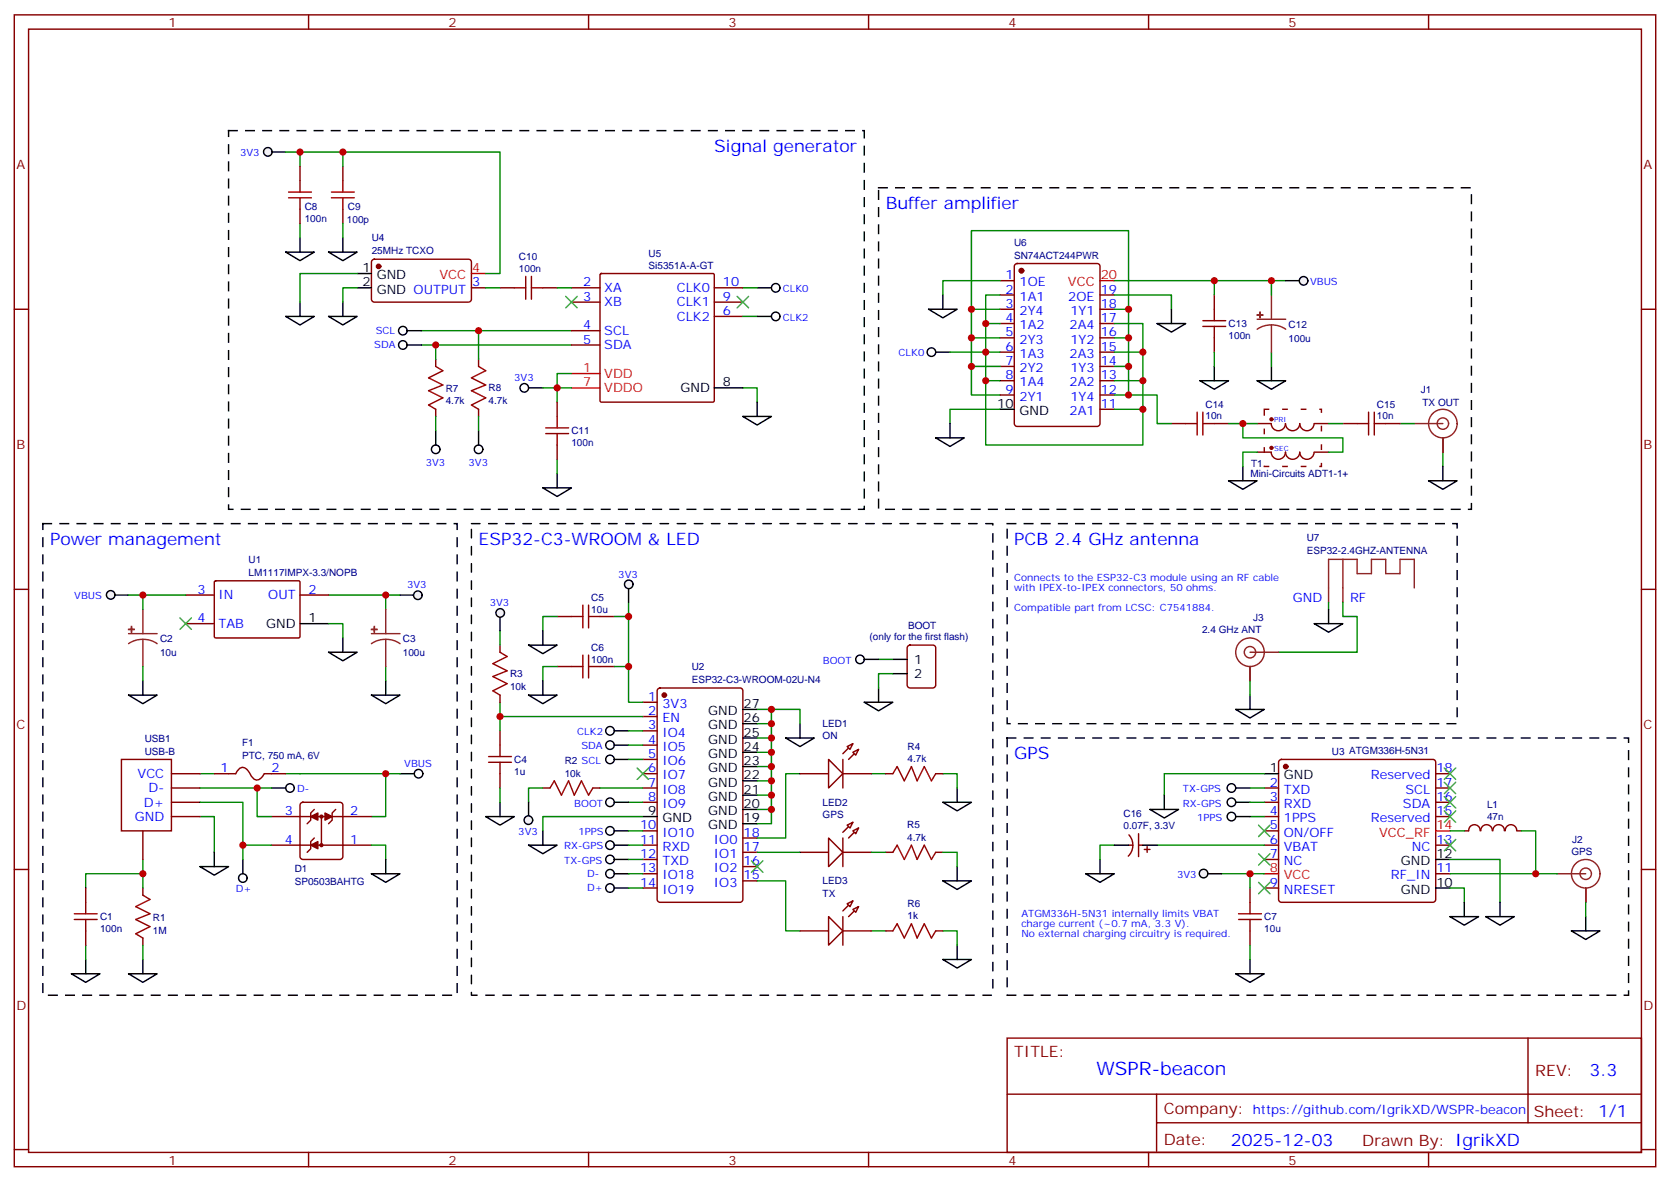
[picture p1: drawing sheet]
<svg xmlns="http://www.w3.org/2000/svg" width="412mm" height="292mm" viewBox="0 0 412 292" stroke-linecap="round" stroke-linejoin="round" font-family="sans-serif">
<g fill="none" stroke="#870000" stroke-width=".35">
<path d="M3.5 3.7h405.4v284.3h-405.4zM7.1 7.2h398.2v277.3h-398.2zM76.2 3.7v3.5M145.3 3.7v3.5M214.5 3.7v3.5M283.6 3.7v3.5M352.8 3.7v3.5M3.5 76.3h3.6M141.1 71h7.1M141.1 74.6h7.1M148.2 67.7l.3-.2h27.5l.3 .2 .1 31.2-.2 .3-27.7 .1-.3-.2zM176.4 71h7"/>
<path d="M176.4 74.6h7M176.4 78.1h7M405.3 76.3h3.6M141.1 81.6h7.1M141.1 85.2h7.1M3.5 145.5h3.6M405.3 145.5h3.6M3.5 214.6h3.6M35.3 219.2v1.8M405.3 214.6h3.6M35.3 231.6v1.7M248.7 256.3h156.6v28.2h-156.6z"/>
<path d="M377.3 256.3v20.9M248.7 270.1h156.5M285.6 277.2h119.6M285.6 270.1v14.1M3.5 283.8h3.6M76.2 284.5v3.5M145.3 284.5v3.5M214.5 284.5v3.5M283.6 284.5v3.5M352.8 284.5v3.5M405.3 283.8h3.6"/>
</g>
<g fill="none" stroke="#000" stroke-width=".35">
<path d="M187 71h3.5M100.5 85.2h3.6M100.5 81.6h3.6M130.5 95.7h3.6M176.4 95.7h7M187 99.3v3.5M183.4 102.8h7.1l-3.5 2.1zM352.8 118.7h7l-3.5 2.1zM356.3 115.1v3.6M28.2 146.9h3.5M67 194.5h3.6M49.4 213.9h7l-3.5 2.1z"/>
<path d="M52.9 210.4v3.5M60 212.2v3.5M21.2 236.9v3.5M35.3 236.9v3.5M17.6 240.4h7.1l-3.5 2.1zM31.7 240.4h7.1l-3.5 2.1z"/>
<circle cx="191.6" cy="71" r="1.06"/>
<circle cx="99.5" cy="81.6" r="1.06"/>
<circle cx="99.5" cy="85.2" r="1.06"/>
<circle cx="129.5" cy="95.7" r="1.06"/>
<circle cx="71.6" cy="194.5" r="1.06"/>
<circle cx="60" cy="216.7" r="1.06"/>
</g>
<path d="M183.4 71h3.6M104.1 85.2h37M104.1 81.6h37M183.4 95.7h3.6v3.6M356.3 111.6v3.5M49.4 191h3.5M70.6 191h24.6v10.6h-3.5M35.3 215.7h-14.1v3.5M35.3 212.2v7M49.4 201.6h3.5v8.8M21.2 233.3v3.6M35.3 233.3v3.6" fill="none" stroke="#008700" stroke-width=".35"/>
<path d="M35.3 221l1.7 1-3.5 1.8 3.5 1.8-3.5 1.4 3.5 1.7-3.5 1.8 1.8 1.1" fill="none" stroke="#a10000" stroke-width=".35"/>
<path d="M141.1 92.2h7.1M141.1 95.7h7.1" fill="none" stroke="#f00" stroke-width=".35"/>
<g fill="none" stroke="#8c2424" stroke-width=".35">
<path d="M349.2 104.6h7.1M356.3 108.1v3.5"/>
<circle cx="356.3" cy="104.6" r="1.41"/>
<circle cx="356.3" cy="104.6" r="3.5"/>
</g>
<path d="M182 73.2l2.9 2.8M184.9 73.2l-2.9 2.8" fill="none" stroke="#3c3" stroke-width=".35"/>
<circle cx="27.3" cy="146.9" r="1.06" fill="#f0f0f0" stroke="#000" stroke-width=".35"/>
<path d="M81.1 146.9h14.1v3.5M95.2 146.9h3.6" fill="none" stroke="#008700" stroke-width=".35"/>
<path d="M84.7 157.5v3.5M98.8 146.9h3.5M81.1 161h7.1l-3.5 2.1zM91.7 171.6h7.1l-3.6 2.1zM95.2 168.1v3.5" fill="none" stroke="#000" stroke-width=".35"/>
<circle cx="103.2" cy="146.9" r="1.06" fill="#f0f0f0" stroke="#000" stroke-width=".35"/>
<path d="M95.2 164.5v3.6M308.7 194.5h3.5M308.7 198h3.5M312.2 191h-24.7v5.3M301.6 215.7h10.6M308.7 215.7v3.5M358.1 219.2h3.5v3.5M308.7 233.3v3.6" fill="none" stroke="#008700" stroke-width=".35"/>
<g fill="none" stroke="#870000" stroke-width=".35">
<path d="M312.2 194.5h3.5M312.2 198h3.5M316 187.7l.4-.2h37.4a.71 .71 0 0 1 .7 .7v33.8a.76 .76 0 0 1-.7 .7h-37.4a.76 .76 0 0 1-.7-.7v-33.8zM354.5 194.5h3.6M354.5 198h3.6M354.5 191h3.6M308.7 219.2v3.5M312.2 201.6h3.5M312.2 205.1h3.5M312.2 208.6h3.5M312.2 212.2h3.5M312.2 219.2h3.5"/>
<path d="M354.5 201.6h3.6M354.5 208.6h3.6M354.5 215.7h3.6M308.7 229.8v3.5"/>
</g>
<circle cx="317.5" cy="189.2" r=".53" fill="#870000" stroke="#870000" stroke-width=".35"/>
<g fill="none" stroke="#000" stroke-width=".35">
<path d="M284 199.8h7l-3.5 2.1zM287.5 196.3v3.5M305.2 198h3.5M305.2 194.5h3.5M312.2 191h3.5M151.7 212.2h3.5M151.7 208.6h3.5M298.1 215.7h3.5M354.5 219.2h3.6M354.5 212.2h3.6M308.7 236.9v3.5M358.1 226.3h7l-3.5 2.1z"/>
<path d="M361.6 222.7v3.6M305.2 240.4h7l-3.5 2.1z"/>
<circle cx="304.1" cy="198" r="1.06"/>
<circle cx="304.1" cy="194.5" r="1.06"/>
<circle cx="150.6" cy="208.6" r="1.06"/>
<circle cx="150.6" cy="212.2" r="1.06"/>
</g>
<path d="M312.2 215.7h3.5M354.5 205.1h3.6" fill="none" stroke="#f00" stroke-width=".35"/>
<path d="M305.9 225.6h5.6M305.9 227h5.6M308.7 222.7v2.9M308.7 227v2.8" fill="none" stroke="#a10000" stroke-width=".35"/>
<circle cx="297.2" cy="215.6" r="1.06" fill="#f0f0f0" stroke="#000" stroke-width=".35"/>
<g fill="none" stroke="#8c2424" stroke-width=".35">
<path d="M384.5 215.7h7.1M391.6 219.2v3.5"/>
<circle cx="391.6" cy="215.7" r="1.41"/>
<circle cx="391.6" cy="215.7" r="3.5"/>
</g>
<path d="M358.1 212.2h12.3v10.5M358.1 215.7h26.4M358.1 205.1h3.5M375.7 205.1h3.5v10.6M391.6 222.7v3.6" fill="none" stroke="#008700" stroke-width=".35"/>
<path d="M67 37.5h3.6M70.6 78.1h7l-3.5 2.1zM74.1 74.6v3.5M81.1 78.1h7.1l-3.5 2.1zM84.7 74.6v3.5M88.2 67.5h3.5M88.2 71h3.5M366.9 226.3h7l-3.5 2.1zM370.4 222.7v3.6M388.1 229.8h7l-3.5 2.1zM391.6 226.3v3.5" fill="none" stroke="#000" stroke-width=".35"/>
<path d="M84.7 41.1v3.5M84.7 51.6v3.6M92 64.2l.4-.2h23.3a.71 .71 0 0 1 .7 .7v9.2a.76 .76 0 0 1-.7 .7h-23.3a.76 .76 0 0 1-.7-.7v-9.2zM116.4 71h3.5M361.6 205.1h1.1M362.7 205.1a1.41 1.41 0 0 1 1.4-1.5 1.41 1.41 0 0 1 1.4 1.5M365.7 205.1a1.41 1.41 0 0 1 1.4-1.5 1.41 1.41 0 0 1 1.4 1.5M368.7 205.1a1.41 1.41 0 0 1 1.4-1.5 1.41 1.41 0 0 1 1.4 1.5M371.7 205.1a1.41 1.41 0 0 1 1.4-1.5 1.41 1.41 0 0 1 1.4 1.5M374.6 205.1h1.1" fill="none" stroke="#870000" stroke-width=".35"/>
<path d="M139.7 73.2l2.8 2.8M142.5 73.2l-2.8 2.8" fill="none" stroke="#3c3" stroke-width=".35"/>
<circle cx="93.5" cy="65.8" r=".53" fill="#870000" stroke="#870000" stroke-width=".35"/>
<path d="M116.4 67.5h3.5" fill="none" stroke="#f00" stroke-width=".35"/>
<path d="M81.8 48.8h5.7M81.8 47.4h5.7M84.7 44.6v2.8M84.7 48.8v2.8" fill="none" stroke="#a10000" stroke-width=".35"/>
<circle cx="66.1" cy="37.5" r="1.06" fill="#f0f0f0" stroke="#000" stroke-width=".35"/>
<path d="M70.6 37.5h52.9v30h-3.6M74.1 55.2v3.5M84.7 55.2v3.5M88.2 71h-3.5v3.6M88.2 67.5h-14.1v7.1" fill="none" stroke="#008700" stroke-width=".35"/>
<path d="M74.1 58.7v3.5M84.7 58.7v3.5M70.6 62.2h7l-3.5 2.1zM81.1 62.2h7.1l-3.5 2.1z" fill="none" stroke="#000" stroke-width=".35"/>
<g fill="none" stroke="#3c3" stroke-width=".35">
<path d="M356.7 196.6l2.8 2.9M356.7 193.1l2.8 2.8M356.7 189.6l2.8 2.8M359.5 196.6l-2.8 2.9M359.5 193.1l-2.8 2.8M359.5 189.6l-2.8 2.8M310.8 203.7l2.8 2.8M310.8 210.7l2.8 2.9M310.8 217.8l2.8 2.8M313.6 203.7l-2.8 2.8M313.6 210.7l-2.8 2.9M313.6 217.8l-2.8 2.8"/>
<path d="M356.7 207.2l2.8 2.8M356.7 200.2l2.8 2.8M359.5 207.2l-2.8 2.8M359.5 200.2l-2.8 2.8"/>
</g>
<path d="M197.6 210.4h7M208.1 210.4h7.1" fill="none" stroke="#870000" stroke-width=".35"/>
<path d="M204.6 206.9l3.5 3.5-3.5 3.5z" fill="#fff" stroke="#870000" stroke-width=".35"/>
<path d="M210.6 203l-2.5 2.5M212 204.4l-2.5 2.5" fill="none" stroke="#870000" stroke-width=".35"/>
<g fill="#f0f0f0" stroke="#870000" stroke-width=".35">
<path d="M210.6 205.1l1.4-.7-.7 1.4z"/>
<path d="M209.2 203.7l1.4-.7-.7 1.4z"/>
</g>
<path d="M107.6 88.7v1.8M118.2 88.7v1.8M107.6 101v1.8M118.2 101v1.8M52.9 191h5.3l.6-.9a1.56 1.56 0 0 1 2.7 .5l.2 .3a2.57 2.57 0 0 0 1.7 1.7 2.81 2.81 0 0 0 1.9-1.6h5.3M208.1 206.9v7" fill="none" stroke="#870000" stroke-width=".35"/>
<g fill="none" stroke="#000" stroke-width=".35">
<path d="M187 78.1h3.5M231.1 86.9h3.5M107.6 106.3v3.6M118.2 106.3v3.6M137.6 116.9v3.5M134.1 120.4h7l-3.5 2.2zM232.8 198h7.1l-3.5 2.2zM236.4 194.5v3.5M232.8 217.5h7.1l-3.5 2.1zM236.4 213.9v3.6M268.1 215.7h7.1l-3.6 2.1zM271.6 212.2v3.5"/>
<path d="M305.2 201.6h3.5M232.8 236.9h7.1l-3.5 2.1zM236.4 233.3v3.6"/>
<circle cx="191.6" cy="78.1" r="1.06"/>
<circle cx="230" cy="86.9" r="1.06"/>
<circle cx="107.6" cy="110.9" r="1.06"/>
<circle cx="118.2" cy="110.9" r="1.06"/>
<circle cx="304.1" cy="201.6" r="1.06"/>
</g>
<path d="M74.1 37.5v3.6M84.7 37.5v3.6M183.4 78.1h3.6M134.1 95.7h7M141.1 92.2h-3.5v7.1M137.6 113.4v3.5M345.7 104.6h3.5M275.2 208.6h-3.6v3.6M285.8 208.6h26.4M308.7 201.6h3.5" fill="none" stroke="#008700" stroke-width=".35"/>
<path d="M107.6 90.5l1.8 1-3.6 1.8 3.6 1.7-3.6 1.4 3.6 1.8-3.6 1.8 1.8 1M118.2 90.5l1.7 1-3.5 1.8 3.5 1.7-3.5 1.4 3.5 1.8-3.5 1.8 1.8 1" fill="none" stroke="#a10000" stroke-width=".35"/>
<path d="M30 187.5h12.3v17.6h-12.3z" fill="#fff" stroke="#870000" stroke-width=".35"/>
<g fill="none" stroke="#870000" stroke-width=".35">
<path d="M74.1 41.1v3.5M74.1 51.6v3.6M123.5 71h3.5M134.1 71h3.5M246.9 69.3h3.6M246.9 72.8h3.6M246.9 76.3h3.6M246.9 79.9h3.6M250.7 65.3l.5-.2h19.7a.71 .71 0 0 1 .7 .7v38.8a.76 .76 0 0 1-.7 .7h-19.7a.76 .76 0 0 1-.7-.7v-38.8zM271.6 72.8h3.6M271.6 76.3h3.6M271.6 79.9h3.6"/>
<path d="M299.9 72.8v3.5M137.6 99.3v3.5M246.9 83.4h3.6M246.9 86.9h3.6M246.9 90.5h3.6M246.9 94h3.6M246.9 97.5h3.6M271.6 83.4h3.6M271.6 86.9h3.6M271.6 90.5h3.6M271.6 94h3.6M271.6 97.5h3.6"/>
<path d="M299.9 83.4v3.5M137.6 109.9v3.5M271.6 101h3.6M45.9 146.9h7M45.9 154h7M53 143.5l.3-.1h20.6l.2 .3-.1 13.6-.3 .2-20.6-.1-.2-.3zM74.1 146.9h7M42.3 191h7.1M42.3 194.5h7.1M42.3 198h7.1M21.2 219.2v3.5M35.3 205.1v7.1"/>
<path d="M42.3 201.6h7.1M218.7 210.4h1.8M231.1 210.4h1.7M21.2 229.8v3.5"/>
</g>
<g fill="none" stroke="#a10000" stroke-width=".35">
<path d="M71.3 48.8h5.6M71.3 47.4h5.6M74.1 44.6v2.8M74.1 48.8v2.8M127 71h2.8M129.8 68.2v5.7M131.2 68.2v5.7M131.2 71h2.9M297 79.2h5.7M299.9 76.3v2.9M297 80.6h5.7M299.9 80.6v2.8"/>
<path d="M134.8 107h5.6M134.8 105.6h5.6M137.6 102.8v2.8M137.6 107v2.9M220.5 210.4l1-1.8 1.8 3.6 1.8-3.6 1.4 3.6 1.7-3.6 1.8 3.6 1.1-1.8M18.3 227h5.7M18.3 225.6h5.7M21.2 222.7v2.9M21.2 227v2.8"/>
</g>
<g fill="none" stroke="#000" stroke-width=".35">
<path d="M229.3 76.3h7.1l-3.6 2.2zM232.8 72.8v3.5M285.8 79.9h7l-3.5 2.1zM289.3 76.3v3.6M317.5 69.3h3.5M296.3 94h7.1l-3.5 2.1zM299.9 90.5v3.5M310.4 94h7.1l-3.5 2.1zM314 90.5v3.5M231.1 108.1h7l-3.5 2.1zM234.6 104.6v3.5M246.9 101h3.6"/>
<path d="M74.1 154h7M31.7 171.6h7.1l-3.5 2.1zM35.3 168.1v3.5"/>
</g>
<g fill="none" stroke="#008700" stroke-width=".35">
<path d="M119.9 71h3.6M137.6 71h3.5M239.9 76.3v-19.4h38.8v19.4M243.4 79.9v7h3.5M246.9 72.8h-3.5v7.1h3.5M246.9 76.3h-7v7.1h7M246.9 69.3h-14.1v3.5M275.2 76.3h3.5v7.1h-3.5M275.2 79.9h7v7M275.2 72.8h14.1v3.5M275.2 69.3h24.7v3.5M299.9 69.3h14.1v3.5"/>
<path d="M314 69.3h3.5M239.9 83.4v7.1h7M239.9 90.5v7h7M243.4 86.9v7.1h3.5M243.4 94v15.9h38.8v-8.9M275.2 94h7v7h-7M275.2 86.9h7v7.1M278.7 83.4v7.1h-3.5M278.7 90.5v7h-3.5M299.9 86.9v3.6M314 86.9v3.6M246.9 101h-12.3v3.6"/>
<path d="M31.7 146.9h14.2M35.3 146.9v3.5M81.1 154h3.6v3.5M35.3 164.5v3.6"/>
</g>
<path d="M44.4 152.5l2.9 2.9M47.3 152.5l-2.9 2.9" fill="none" stroke="#3c3" stroke-width=".35"/>
<g fill="none" stroke="#8c2424" stroke-width=".35">
<path d="M310.4 78.8h7.1M314 72.8v6M314 80.2l1.8 .3 1.7 .8M314 80.2l-1.9 .3-1.7 .8M314 80.2v6.7M31.7 156.4h7.1M35.3 157.8l1.8 .3 1.7 .8M35.3 157.8l-1.9 .3-1.7 .8M35.3 150.4v6M35.3 157.8v6.7M91.7 156.4h7.1M95.2 157.8l1.9 .3 1.7 .8"/>
<path d="M95.2 157.8l-1.8 .3-1.7 .8M95.2 150.4v6M95.2 157.8v6.7"/>
</g>
<g fill="#8c2424" stroke="#8c2424" stroke-width=".35">
<path d="M91.7 155.4h1.4z"/>
<path d="M92.4 154.7l.1 1.4z"/>
<path d="M31.7 155.4h1.5z"/>
<path d="M32.5 154.7v1.4z"/>
<path d="M310.4 77.8h1.5z"/>
<path d="M311.1 77l.1 1.5z"/>
</g>
<circle cx="252.2" cy="66.8" r=".53" fill="#870000" stroke="#870000" stroke-width=".35"/>
<path d="M271.6 69.3h3.6" fill="none" stroke="#f00" stroke-width=".35"/>
<circle cx="321.9" cy="69.3" r="1.06" fill="#f0f0f0" stroke="#000" stroke-width=".35"/>
<path d="M107.6 85.2v3.5M118.2 81.6v7.1M234.6 86.9h8.8M278.7 97.5h7.1v7.1h3.5M107.6 102.8v3.5M118.2 102.8v3.5" fill="none" stroke="#008700" stroke-width=".35"/>
<path d="M292.8 104.6h2.8M295.6 101.7v5.7M297 104.6h2.9M297 101.7v5.7M335.1 104.6h2.9M338 101.7v5.7M339.4 101.7v5.7M339.4 104.6h2.8" fill="none" stroke="#a10000" stroke-width=".35"/>
<path d="M289.3 104.6h3.5M299.9 104.6h3.5M331.6 104.6h3.5M342.2 104.6h3.5M67 208.6h7.1M67 201.6h7.1M84.7 208.6h7M84.7 201.6h7" fill="none" stroke="#870000" stroke-width=".35"/>
<path d="M303.4 118.7h7l-3.5 2.1zM306.9 115.1v3.6" fill="none" stroke="#000" stroke-width=".35"/>
<g fill="#850000" stroke="#870000" stroke-width=".35">
<circle cx="79.4" cy="201.6" r=".35"/>
<circle cx="79.4" cy="208.6" r=".35"/>
</g>
<path d="M74.3 198.3l.5-.3h9.2a.71 .71 0 0 1 .7 .8v12.7a.76 .76 0 0 1-.7 .7h-9.2a.76 .76 0 0 1-.7-.7v-12.7z" fill="none" stroke="#870000" stroke-width=".35"/>
<g fill="#850000" stroke="#870000" stroke-width=".35">
<path d="M80.3 200.7l1.7 .9-1.7 .9z"/>
<path d="M76.7 201.6l1.8-.9v1.8z"/>
<path d="M76.7 208.6l1.8-.8v1.7z"/>
</g>
<g fill="none" stroke="#870000" stroke-width=".35">
<path d="M123.5 159.2v1.8M137.6 152.2h3.5M148.2 152.2h3.5M123.5 171.6v1.8M137.6 164.5h3.5M148.2 164.5h3.5M158.7 173.4h3.6M158.7 176.9h3.6M162.5 170l.5-.2h19.7a.71 .71 0 0 1 .7 .7v51.5a.76 .76 0 0 1-.7 .7h-19.7a.76 .76 0 0 1-.7-.7v-51.5zM77.6 199.8l-.9 .9v1.8l-.9 .8M82.9 199.8l-.9 .9v1.8l-.9 .8M123.5 180.4v3.5"/>
<path d="M123.5 191v3.5M158.7 180.4h3.6M158.7 183.9h3.6M158.7 187.5h3.6M158.7 191h3.6M158.7 194.5h3.6M158.7 198h3.6M197.6 191h7M208.1 191h7.1M74.1 201.6h2.6M74.1 208.6h2.6M77.6 206.9l-.9 .9v1.7l-.9 .9"/>
<path d="M78.5 201.6h1.8M78.5 208.6h6.2M79.4 201.6v7M82 201.6h2.7M158.7 208.6h3.6M158.7 205.1h3.6M158.7 212.2h3.6M158.7 215.7h3.6M158.7 219.2h3.6M183.4 217.5h3.6M183.4 213.9h3.6M183.4 210.4h3.6"/>
<path d="M183.4 206.9h3.6"/>
</g>
<g fill="none" stroke="#008700" stroke-width=".35">
<path d="M123.5 173.4v3.5h35.2M187 178.6h3.5v3.6M187 175.1h3.5v3.5M49.4 194.5h14.1v7.1h3.5M49.4 198h10.6v10.6h7M63.5 194.5h3.5M95.2 191h3.6M155.2 183.9h3.5M155.2 180.4h3.5M155.2 187.5h3.5M187 189.2h3.5v14.1h-3.5M187 185.7h3.5v3.5"/>
<path d="M187 182.2h3.5v3.5M187 192.8h3.5M187 196.3h3.5M187 199.8h3.5M197.6 191h-3.6v15.9h-7M215.2 191h3.5M232.8 191h3.6v3.5M60 208.6v3.6M91.7 208.6h3.5v3.6M155.2 205.1h3.5M158.7 201.6h-24.6v3.5M187 217.5h7v12.3h3.6"/>
<path d="M215.2 210.4h3.5M232.8 210.4h3.6v3.5M215.2 229.8h3.5M232.8 229.8h3.6v3.5"/>
</g>
<g fill="none" stroke="#000" stroke-width=".35">
<path d="M183.4 178.6h3.6M183.4 175.1h3.6M197.6 178.6v3.6M98.8 191h3.5M123.5 198v3.6M151.7 183.9h3.5M151.7 180.4h3.5M151.7 187.5h3.5M183.4 199.8h3.6M183.4 196.3h3.6M183.4 192.8h3.6M183.4 189.2h3.6"/>
<path d="M183.4 185.7h3.6M183.4 182.2h3.6M194 182.2h7.1l-3.5 2.1zM91.7 215.7h7.1l-3.6 2.1zM95.2 212.2v3.5M119.9 201.6h7.1l-3.5 2.1zM130.5 208.6h7.1l-3.5 2.1zM134.1 205.1v3.5M151.7 205.1h3.5M158.7 201.6h3.6M183.4 203.3h3.6"/>
<circle cx="103.4" cy="191" r="1.06"/>
<circle cx="150.6" cy="183.9" r="1.06"/>
<circle cx="150.6" cy="187.5" r="1.06"/>
<circle cx="150.6" cy="180.4" r="1.06"/>
<circle cx="150.6" cy="205.1" r="1.06"/>
</g>
<g fill="none" stroke="#a10000" stroke-width=".35">
<path d="M141.1 152.2h2.8M143.9 149.4v5.6M145.3 152.2h2.9M145.3 149.4v5.6M123.5 161l1.7 1.1-3.5 1.7 3.5 1.8-3.5 1.4 3.5 1.8-3.5 1.7 1.8 1.1M141.1 164.5h2.8M143.9 161.7v5.7M145.3 161.7v5.7M145.3 164.5h2.9M120.6 188.2h5.7M120.6 186.8h5.7M123.5 183.9v2.9"/>
<path d="M123.5 188.2v2.8"/>
</g>
<circle cx="164" cy="171.6" r=".53" fill="#870000" stroke="#870000" stroke-width=".35"/>
<path d="M56.4 32.2h157v93.5h-157zM217 46.4h146.4v79.3h-146.4zM10.6 129.3h102.3v116.4h-102.3zM248.7 182.2h153.5v63.5h-153.5z" fill="none" stroke="#000" stroke-width=".35" stroke-dasharray="2.1 2.1"/>
<path d="M157.3 189.6l2.9 2.8M160.2 189.6l-2.9 2.8M185.6 212.5l2.8 2.8M188.4 212.5l-2.8 2.8" fill="none" stroke="#3c3" stroke-width=".35"/>
<path d="M204.6 187.5l3.5 3.5-3.5 3.5z" fill="#fff" stroke="#870000" stroke-width=".35"/>
<path d="M210.6 183.6l-2.5 2.5M212 185l-2.5 2.5" fill="none" stroke="#870000" stroke-width=".35"/>
<g fill="#f0f0f0" stroke="#870000" stroke-width=".35">
<path d="M210.6 185.7l1.4-.7-.7 1.4z"/>
<path d="M209.2 184.3l1.4-.7-.7 1.4z"/>
</g>
<path d="M208.1 187.5v7M218.7 191h1.8M231.1 191h1.7M197.6 229.8h7M208.1 229.8h7.1M218.7 229.8h1.8M231.1 229.8h1.7" fill="none" stroke="#870000" stroke-width=".35"/>
<path d="M220.5 191l1-1.8 1.8 3.6 1.8-3.6 1.4 3.6 1.7-3.6 1.8 3.6 1.1-1.8M220.5 229.8l1-1.8 1.8 3.6 1.8-3.6 1.4 3.6 1.7-3.6 1.8 3.6 1.1-1.8" fill="none" stroke="#a10000" stroke-width=".35"/>
<path d="M204.6 226.3l3.5 3.5-3.5 3.5z" fill="#fff" stroke="#870000" stroke-width=".35"/>
<path d="M210.6 222.4l-2.5 2.5M212 223.8l-2.5 2.5" fill="none" stroke="#870000" stroke-width=".35"/>
<g fill="#f0f0f0" stroke="#870000" stroke-width=".35">
<path d="M210.6 224.5l1.4-.7-.7 1.4z"/>
<path d="M209.2 223.1l1.4-.7-.7 1.4z"/>
</g>
<path d="M134.1 194.5h1.7M146.4 194.5h1.8M208.1 226.3v7" fill="none" stroke="#870000" stroke-width=".35"/>
<path d="M248.7 129.3h111.1v49.3h-111.1z" fill="none" stroke="#000" stroke-width=".35" stroke-dasharray="2.1 2.1"/>
<g fill="none" stroke="#8c2424" stroke-width=".35">
<path d="M331.6 138.1v10.6M349.2 145.1v-7h-3.5v3.5h-3.5v-3.5h-3.5v3.5h-3.6v-3.5h-7v10.6M308.7 164.5v3.6M308.7 161h7"/>
<circle cx="308.7" cy="161" r="1.41"/>
<circle cx="308.7" cy="161" r="3.5"/>
</g>
<path d="M137.6 152.2h-3.5v3.5M151.7 152.2h3.5v21.2h3.5M155.2 148.7v3.5M328.1 148.7v1.7M331.6 148.7v3.5h3.5v8.8h-19.4M123.5 176.9v3.5M137.6 164.5h-3.5v3.6M151.7 164.5h3.5M308.7 168.1v3.5M134.1 194.5h-3.6v3.5M148.2 194.5h10.5" fill="none" stroke="#008700" stroke-width=".35"/>
<path d="M130.5 159.2h7.1l-3.5 2.2zM134.1 155.7v3.5M324.6 154h7l-3.5 2.1zM328.1 150.4v3.6M130.5 171.6h7.1l-3.5 2.1zM134.1 168.1v3.5M305.2 175.1h7l-3.5 2.1zM308.7 171.6v3.5M130.5 198v3.6" fill="none" stroke="#000" stroke-width=".35"/>
<path d="M135.8 194.5l1.1-1.7 1.7 3.5 1.8-3.5 1.4 3.5 1.8-3.5 1.7 3.5 1.1-1.8" fill="none" stroke="#a10000" stroke-width=".35"/>
<circle cx="130.5" cy="202.5" r="1.06" fill="#f0f0f0" stroke="#000" stroke-width=".35"/>
<path d="M123.5 155.7v3.5M123.5 194.5v3.5" fill="none" stroke="#008700" stroke-width=".35"/>
<path d="M123.5 152.2v3.5" fill="none" stroke="#000" stroke-width=".35"/>
<circle cx="123.5" cy="151.3" r="1.06" fill="#f0f0f0" stroke="#000" stroke-width=".35"/>
<path d="M155.2 145.1v3.6" fill="none" stroke="#000" stroke-width=".35"/>
<circle cx="155.3" cy="144.3" r="1.06" fill="#f0f0f0" stroke="#000" stroke-width=".35"/>
<g fill="none" stroke="#000" stroke-width=".35">
<path d="M213.4 173.4h7.1l-3.5 2.1zM213.4 162.8h3.6M217 169.8v3.6M220.5 162.8h3.5M220.5 166.3h3.5M151.7 198h3.5M151.7 215.7h3.5M151.7 219.2h3.5M275.2 208.6h3.5M282.2 208.6h3.6"/>
<circle cx="212.4" cy="162.8" r="1.06"/>
<circle cx="150.6" cy="198" r="1.06"/>
<circle cx="150.6" cy="219.2" r="1.06"/>
<circle cx="150.6" cy="215.7" r="1.06"/>
</g>
<g fill="none" stroke="#008700" stroke-width=".35">
<path d="M303.4 104.6h7M306.9 104.6v3.5h24.7v3.5h-3.5M310.4 111.6h-3.5v3.5M328.1 104.6h3.5M190.5 175.1h7.1v3.5M217 162.8h3.5M220.5 166.3h-3.5v3.5M155.2 198h3.5M155.2 219.2h3.5M155.2 215.7h3.5M155.2 208.6h3.5M155.2 212.2h3.5"/>
<path d="M187 210.4h10.6"/>
</g>
<path d="M116.4 129.3h128.8v116.4h-128.8v-116.4" fill="none" stroke="#000" stroke-width=".35" stroke-dasharray="2.1 2.1"/>
<path d="M310.4 111.6h3.5a1.76 1.76 0 0 0 1.8 1.8 1.76 1.76 0 0 0 1.7-1.8 1.76 1.76 0 0 0 1.8 1.8 1.76 1.76 0 0 0 1.8-1.8 1.76 1.76 0 0 0 1.7 1.8 1.76 1.76 0 0 0 1.8-1.8M310.4 104.6h3.5a1.76 1.76 0 0 0 1.8 1.7 1.76 1.76 0 0 0 1.7-1.7 1.76 1.76 0 0 0 1.8 1.7 1.76 1.76 0 0 0 1.8-1.7 1.76 1.76 0 0 0 1.7 1.7 1.76 1.76 0 0 0 1.8-1.7M324.6 104.6h3.5M324.6 111.6h3.5M224.2 159.5l.5-.3h5.7a.71 .71 0 0 1 .7 .7v9.2a.76 .76 0 0 1-.7 .7h-5.7a.76 .76 0 0 1-.7-.7v-9.2zM278.7 208.6h1.1M278.8 206.1a3.8 3.8 0 0 1-.2 5.2M281.2 208.6h1M281.2 205.8v5.7M282.6 209.7h1.4M283.3 209v1.4" fill="none" stroke="#870000" stroke-width=".35"/>
<g fill="#870000" stroke="#870000" stroke-width=".35">
<circle cx="314" cy="103.5" r=".35"/>
<circle cx="314" cy="110.6" r=".35"/>
</g>
<path d="M312.2 101h14.1v14.1h-14.1z" fill="none" stroke="#870000" stroke-width=".35" stroke-dasharray="1.1 3.5"/>
<g fill="#c00">
<circle cx="35.3" cy="215.7" r=".88"/>
<circle cx="95.3" cy="146.9" r=".88"/>
<circle cx="308.7" cy="215.7" r=".88"/>
<circle cx="379.2" cy="215.7" r=".88"/>
<circle cx="137.6" cy="95.7" r=".88"/>
<circle cx="74.1" cy="37.5" r=".88"/>
<circle cx="84.7" cy="37.5" r=".88"/>
<circle cx="35.3" cy="146.9" r=".88"/>
<circle cx="243.4" cy="79.9" r=".88"/>
<circle cx="243.4" cy="86.9" r=".88"/>
<circle cx="239.9" cy="83.4" r=".88"/>
<circle cx="239.9" cy="90.5" r=".88"/>
<circle cx="278.7" cy="83.4" r=".88"/>
<circle cx="278.7" cy="90.5" r=".88"/>
<circle cx="282.2" cy="94" r=".88"/>
<circle cx="282.2" cy="86.9" r=".88"/>
<circle cx="243.4" cy="94" r=".88"/>
<circle cx="282.2" cy="101" r=".88"/>
<circle cx="239.9" cy="76.3" r=".88"/>
<circle cx="278.7" cy="76.3" r=".88"/>
<circle cx="299.9" cy="69.3" r=".88"/>
<circle cx="314" cy="69.3" r=".88"/>
<circle cx="278.7" cy="97.5" r=".88"/>
<circle cx="107.6" cy="85.2" r=".88"/>
<circle cx="118.2" cy="81.6" r=".88"/>
<circle cx="63.5" cy="194.5" r=".88"/>
<circle cx="60" cy="208.6" r=".88"/>
<circle cx="190.5" cy="192.8" r=".88"/>
<circle cx="190.5" cy="196.3" r=".88"/>
<circle cx="190.5" cy="199.8" r=".88"/>
<circle cx="190.5" cy="185.7" r=".88"/>
<circle cx="190.5" cy="182.2" r=".88"/>
<circle cx="190.5" cy="178.6" r=".88"/>
<circle cx="95.3" cy="191" r=".88"/>
<circle cx="155.2" cy="164.5" r=".88"/>
<circle cx="155.2" cy="152.2" r=".88"/>
<circle cx="123.5" cy="176.9" r=".88"/>
<circle cx="190.5" cy="175.1" r=".88"/>
<circle cx="190.5" cy="189.2" r=".88"/>
<circle cx="306.9" cy="104.6" r=".88"/>
</g>
<text font-size="4.6" fill="#00f" x="270.8" y="265.3">WSPR-beacon</text>
<g font-size="4.2" fill="#00f">
<text x="176.4" y="37.5">Signal generator</text>
<text x="218.7" y="51.6">Buffer amplifier</text>
<text x="12.3" y="134.5">Power management</text>
<text x="118.2" y="134.5">ESP32-C3-WROOM &amp; LED</text>
<text x="250.5" y="134.5">PCB 2.4 GHz antenna</text>
<text x="250.5" y="187.5">GPS</text>
<text x="392.5" y="265.5">3.3</text>
<text x="304" y="282.9">2025-12-03</text>
</g>
<g font-size="3.9" fill="#800">
<text x="250.5" y="260.8">TITLE:</text>
<text x="379.1" y="265.5">REV:</text>
<text x="287.4" y="275">Company:</text>
<text x="378.7" y="275.7">Sheet: 1/1</text>
<text x="287.4" y="282.7">Date:</text>
<text x="336.4" y="282.8">Drawn By: IgrikXD</text>
</g>
<g font-size="3.2" fill="#800">
<text x="41.6" y="6.7">1</text>
<text x="110.8" y="6.7">2</text>
<text x="179.9" y="6.7">3</text>
<text x="249.1" y="6.7">4</text>
<text x="318.2" y="6.7">5</text>
<text x="4.1" y="41.8">A</text>
<text x="405.9" y="41.8">A</text>
<text x="4.1" y="110.9">B</text>
<text x="405.9" y="110.9">B</text>
<text x="4.1" y="180.1">C</text>
<text x="405.9" y="180.1">C</text>
<text x="4.1" y="249.2">D</text>
<text x="405.9" y="249.2">D</text>
<text x="41.6" y="287.5">1</text>
<text x="110.8" y="287.5">2</text>
<text x="179.9" y="287.5">3</text>
<text x="249.1" y="287.5">4</text>
<text x="318.2" y="287.5">5</text>
</g>
<g font-size="3.2">
<text x="89.5" y="67.2">1</text>
<text x="89.5" y="70.7">2</text>
<text x="93" y="68.9">GND</text>
<text x="93" y="72.5">GND OUTPUT</text>
<text x="178.5" y="95.4">8</text>
<text x="168" y="96.8">GND</text>
<text x="246.3" y="100.7">10</text>
<text x="251.8" y="102.4">GND</text>
<text x="65.7" y="155">GND</text>
<text x="76.2" y="153.6">1</text>
<text x="225.8" y="163.8">1</text>
<text x="225.8" y="167.4">2</text>
<text x="174.9" y="176.5">GND</text>
<text x="183.6" y="178.3">26</text>
<text x="183.6" y="174.8">27</text>
<text x="174.9" y="183.6">GND</text>
<text x="174.9" y="180.1">GND</text>
<text x="183.6" y="185.3">24</text>
<text x="183.6" y="181.8">25</text>
<text x="174.9" y="190.6">GND</text>
<text x="174.9" y="187.1">GND</text>
<text x="183.6" y="188.9">23</text>
<text x="313.5" y="190.6">1</text>
<text x="174.9" y="197.7">GND</text>
<text x="174.9" y="194.2">GND</text>
<text x="183.6" y="195.9">21</text>
<text x="183.6" y="192.4">22</text>
<text x="317" y="192.4">GND</text>
<text x="160.1" y="201.2">9</text>
<text x="163.6" y="203">GND</text>
<text x="174.9" y="201.2">GND</text>
<text x="183.6" y="203">19</text>
<text x="183.6" y="199.5">20</text>
<text x="174.9" y="204.8">GND</text>
<text x="346" y="213.6">GND</text>
<text x="354.7" y="211.8">12</text>
<text x="346" y="220.6">GND</text>
<text x="354.7" y="218.9">10</text>
</g>
<g font-size="3.2" fill="#f00">
<text x="108.5" y="68.9">VCC</text>
<text x="116.6" y="67.2">4</text>
<text x="263.7" y="70.7">VCC</text>
<text x="271.8" y="68.9">20</text>
<text x="144" y="91.9">1</text>
<text x="144" y="95.4">7</text>
<text x="149.2" y="93.3">VDD</text>
<text x="149.2" y="96.8">VDDO</text>
<text x="340.6" y="206.5">VCC_RF</text>
<text x="354.7" y="204.8">14</text>
<text x="313.5" y="215.3">8</text>
<text x="317" y="217.1">VCC</text>
</g>
<g font-size="3.2" fill="#00f">
<text x="116.6" y="70.7">3</text>
<text x="144" y="70.7">2</text>
<text x="178.5" y="70.7">10</text>
<text x="248.3" y="68.9">1</text>
<text x="251.8" y="70.7">1OE</text>
<text x="144" y="74.2">3</text>
<text x="149.2" y="72.1">XA</text>
<text x="149.2" y="75.6">XB</text>
<text x="167.1" y="75.6">CLK1</text>
<text x="167.1" y="72.1">CLK0</text>
<text x="178.5" y="77.8">6</text>
<text x="178.5" y="74.2">9</text>
<text x="248.3" y="72.5">2</text>
<text x="248.3" y="76">3</text>
<text x="251.8" y="74.2">1A1</text>
<text x="251.8" y="77.8">2Y4</text>
<text x="263.8" y="74.2">2OE</text>
<text x="264.3" y="77.8">1Y1</text>
<text x="271.8" y="76">18</text>
<text x="271.8" y="72.5">19</text>
<text x="144" y="81.3">4</text>
<text x="149.2" y="82.7">SCL</text>
<text x="167.1" y="79.2">CLK2</text>
<text x="248.3" y="79.5">4</text>
<text x="248.3" y="83">5</text>
<text x="251.8" y="81.3">1A2</text>
<text x="264.1" y="81.3">2A4</text>
<text x="271.8" y="83">16</text>
<text x="271.8" y="79.5">17</text>
<text x="144" y="84.8">5</text>
<text x="149.2" y="86.2">SDA</text>
<text x="248.3" y="86.6">6</text>
<text x="251.8" y="84.8">2Y3</text>
<text x="251.8" y="88.3">1A3</text>
<text x="264.1" y="88.3">2A3</text>
<text x="264.3" y="84.8">1Y2</text>
<text x="271.8" y="86.6">15</text>
<text x="248.3" y="90.1">7</text>
<text x="248.3" y="93.6">8</text>
<text x="251.8" y="91.9">2Y2</text>
<text x="251.8" y="95.4">1A4</text>
<text x="264.1" y="95.4">2A2</text>
<text x="264.3" y="91.9">1Y3</text>
<text x="271.8" y="93.6">13</text>
<text x="271.8" y="90.1">14</text>
<text x="248.3" y="97.2">9</text>
<text x="251.8" y="98.9">2Y1</text>
<text x="264.3" y="98.9">1Y4</text>
<text x="271.8" y="100.7">11</text>
<text x="271.8" y="97.2">12</text>
<text x="264.1" y="102.4">2A1</text>
<text x="48.8" y="146.5">3</text>
<text x="54" y="148">IN</text>
<text x="66.2" y="148">OUT</text>
<text x="76.2" y="146.5">2</text>
<text x="319.3" y="148.7">GND</text>
<text x="333.4" y="148.7">RF</text>
<text x="48.8" y="153.6">4</text>
<text x="54" y="155">TAB</text>
<text x="160.1" y="173">1</text>
<text x="160.1" y="176.5">2</text>
<text x="163.6" y="174.8">3V3</text>
<text x="163.6" y="178.3">EN</text>
<text x="160.1" y="180.1">3</text>
<text x="160.1" y="183.6">4</text>
<text x="163.6" y="181.8">IO4</text>
<text x="163.6" y="185.3">IO5</text>
<text x="54.4" y="190.6">1</text>
<text x="67" y="190.6">2</text>
<text x="160.1" y="187.1">5</text>
<text x="160.1" y="190.6">6</text>
<text x="163.6" y="188.9">IO6</text>
<text x="354.7" y="190.6">18</text>
<text x="34" y="192.1">VCC</text>
<text x="36.7" y="195.6">D-</text>
<text x="160.1" y="194.2">7</text>
<text x="160.1" y="197.7">8</text>
<text x="163.6" y="192.4">IO7</text>
<text x="163.6" y="195.9">IO8</text>
<text x="313.5" y="194.2">2</text>
<text x="313.5" y="197.7">3</text>
<text x="317" y="195.9">TXD</text>
<text x="338.5" y="192.4">Reserved</text>
<text x="347.1" y="195.9">SCL</text>
<text x="354.7" y="197.7">16</text>
<text x="354.7" y="194.2">17</text>
<text x="33.3" y="202.6">GND</text>
<text x="35.5" y="199.1">D+</text>
<text x="70.3" y="201.2">3</text>
<text x="86.4" y="201.2">2</text>
<text x="163.6" y="199.5">IO9</text>
<text x="313.5" y="201.2">4</text>
<text x="317" y="199.5">RXD</text>
<text x="317" y="203">1PPS</text>
<text x="338.5" y="203">Reserved</text>
<text x="346.5" y="199.5">SDA</text>
<text x="354.7" y="201.2">15</text>
<text x="70.3" y="208.3">4</text>
<text x="86.4" y="208.3">1</text>
<text x="158.1" y="204.8">10</text>
<text x="158.1" y="208.3">11</text>
<text x="163.6" y="206.5">IO10</text>
<text x="176.3" y="208.3">IO0</text>
<text x="183.6" y="206.5">18</text>
<text x="313.5" y="204.8">5</text>
<text x="313.5" y="208.3">6</text>
<text x="317" y="206.5">ON/OFF</text>
<text x="354.7" y="208.3">13</text>
<text x="158.1" y="211.8">12</text>
<text x="158.1" y="215.3">13</text>
<text x="163.6" y="210">RXD</text>
<text x="163.6" y="213.6">TXD</text>
<text x="176.3" y="215.3">IO2</text>
<text x="176.3" y="211.8">IO1</text>
<text x="183.6" y="213.6">16</text>
<text x="183.6" y="210">17</text>
<text x="313.5" y="211.8">7</text>
<text x="317" y="210">VBAT</text>
<text x="317" y="213.6">NC</text>
<text x="348.6" y="210">NC</text>
<text x="354.7" y="215.3">11</text>
<text x="158.1" y="218.9">14</text>
<text x="163.6" y="217.1">IO18</text>
<text x="163.6" y="220.6">IO19</text>
<text x="176.3" y="218.9">IO3</text>
<text x="183.6" y="217.1">15</text>
<text x="313.5" y="218.9">9</text>
<text x="317" y="220.6">NRESET</text>
<text x="343.5" y="217.1">RF_IN</text>
<text x="309.4" y="275">https://github.com/IgrikXD/WSPR-beacon</text>
</g>
<g font-size="2.5" fill="#00f">
<text x="59.3" y="38.6">3V3</text>
<text x="323.5" y="70.3">VBUS</text>
<text x="193.3" y="72.1">CLK0</text>
<text x="92.8" y="82.3">SCL</text>
<text x="193.3" y="79.2">CLK2</text>
<text x="92.4" y="85.9">SDA</text>
<text x="221.9" y="88">CLK0</text>
<text x="127" y="94">3V3</text>
<text x="105.1" y="115.1">3V3</text>
<text x="115.7" y="115.1">3V3</text>
<text x="152.7" y="142.7">3V3</text>
<text x="250.5" y="143.4">Connects to the ESP32-C3 module using an RF cable</text>
<text x="18.3" y="148">VBUS</text>
<text x="100.5" y="145.1">3V3</text>
<text x="120.9" y="149.7">3V3</text>
<text x="250.5" y="145.8">with IPEX-to-IPEX connectors, 50 ohms.</text>
<text x="250.5" y="150.8">Compatible part from LCSC: C7541884.</text>
<text x="203.2" y="163.8">BOOT</text>
<text x="142.5" y="181.4">CLK2</text>
<text x="143.6" y="185">SDA</text>
<text x="99.8" y="189.2">VBUS</text>
<text x="73.4" y="195.6">D-</text>
<text x="292.1" y="195.6">TX-GPS</text>
<text x="141.8" y="199.1">BOOT</text>
<text x="292.1" y="199.1">RX-GPS</text>
<text x="295.6" y="202.6">1PPS</text>
<text x="128" y="206.2">3V3</text>
<text x="139.3" y="209.7">RX-GPS</text>
<text x="142.9" y="206.2">1PPS</text>
<text x="139.3" y="213.2">TX-GPS</text>
<text x="58.2" y="220.3">D+</text>
<text x="145" y="216.4">D-</text>
<text x="145" y="219.9">D+</text>
<text x="290.7" y="216.7">3V3</text>
<text x="252.2" y="226.3">ATGM336H-5N31 internally limits VBAT</text>
<text x="252.2" y="228.7">charge current (~0.7 mA, 3.3 V).</text>
<text x="252.2" y="231.2">No external charging circuitry is required.</text>
</g>
<g font-size="2.5" fill="#000080">
<text x="75.2" y="51.8">C8</text>
<text x="85.9" y="51.8">C9</text>
<text x="75.2" y="54.8">100n</text>
<text x="85.7" y="55">100p</text>
<text x="91.8" y="59.6">U4</text>
<text x="91.8" y="62.8">25MHz TCXO</text>
<text x="128.2" y="64.2">C10</text>
<text x="160.2" y="63.3">U5</text>
<text x="250.4" y="63.8">SN74ACT244PWR</text>
<text x="250.4" y="60.6">U6</text>
<text x="128.2" y="67.2">100n</text>
<text x="160.2" y="66.5">Si5351A-A-GT</text>
<text x="303.4" y="83.7">100n</text>
<text x="303.4" y="80.8">C13</text>
<text x="318.2" y="81">C12</text>
<text x="318.2" y="84.3">100u</text>
<text x="110.1" y="99.7">4.7k</text>
<text x="110.1" y="96.7">R7</text>
<text x="120.6" y="99.7">4.7k</text>
<text x="120.6" y="96.6">R8</text>
<text x="297.7" y="100.7">C14</text>
<text x="340" y="100.7">C15</text>
<text x="350.8" y="97">J1</text>
<text x="351.3" y="100.2">TX OUT</text>
<text x="141.1" y="107.2">C11</text>
<text x="297.7" y="103.4">10n</text>
<text x="340" y="103.4">10n</text>
<text x="141.1" y="110.2">100n</text>
<text x="308.8" y="117.8">Mini-Circuits ADT1-1+</text>
<text x="308.9" y="115.3">T1</text>
<text x="322.7" y="136.9">ESP32-2.4GHZ-ANTENNA</text>
<text x="322.7" y="133.6">U7</text>
<text x="61.4" y="142.1">LM1117IMPX-3.3/NOPB</text>
<text x="61.4" y="138.9">U1</text>
<text x="146" y="148.3">C5</text>
<text x="146" y="151.3">10u</text>
<text x="224.3" y="155.3">BOOT</text>
<text x="309.4" y="153.4">J3</text>
<text x="39.5" y="161.9">10u</text>
<text x="39.5" y="158.6">C2</text>
<text x="99.5" y="161.9">100u</text>
<text x="99.5" y="158.6">C3</text>
<text x="146" y="160.7">C6</text>
<text x="214.7" y="158">(only for the first flash)</text>
<text x="296.8" y="156.3">2.4 GHz ANT</text>
<text x="125.9" y="167.2">R3</text>
<text x="146" y="163.7">100n</text>
<text x="170.8" y="165.3">U2</text>
<text x="125.9" y="170.2">10k</text>
<text x="170.8" y="168.6">ESP32-C3-WROOM-02U-N4</text>
<text x="203.1" y="179.5">LED1</text>
<text x="35.7" y="183.2">USB1</text>
<text x="59.8" y="184.1">F1</text>
<text x="203.1" y="182.5">ON</text>
<text x="224.1" y="185.1">R4</text>
<text x="35.7" y="186.4">USB-B</text>
<text x="59.8" y="187.3">PTC, 750 mA, 6V</text>
<text x="127" y="191.3">1u</text>
<text x="127" y="188.4">C4</text>
<text x="139.5" y="191.7">10k</text>
<text x="139.5" y="188.7">R2 SCL</text>
<text x="224.1" y="188.2">4.7k</text>
<text x="328.9" y="186.3">U3 ATGM336H-5N31</text>
<text x="203.1" y="201.9">GPS</text>
<text x="203.1" y="198.9">LED2</text>
<text x="277.4" y="201.6">C16</text>
<text x="367.2" y="202.5">47n</text>
<text x="367.2" y="199.5">L1</text>
<text x="224" y="207.6">4.7k</text>
<text x="224" y="204.5">R5</text>
<text x="277.4" y="204.8">0.07F, 3.3V</text>
<text x="388.2" y="208.1">J2</text>
<text x="72.8" y="215.3">D1</text>
<text x="388" y="210.9">GPS</text>
<text x="72.8" y="218.4">SP0503BAHTG</text>
<text x="203.1" y="221.3">TX</text>
<text x="203.1" y="218.3">LED3</text>
<text x="24.7" y="227.2">C1</text>
<text x="37.8" y="227.4">R1</text>
<text x="224.1" y="227">1k</text>
<text x="224.1" y="224">R6</text>
<text x="312.2" y="227.2">C7</text>
<text x="24.7" y="230.2">100n</text>
<text x="37.7" y="230.6">1M</text>
<text x="312.2" y="230.2">10u</text>
</g>
<g font-size="1.8" fill="#00f">
<text x="314.7" y="104.2">PRI</text>
<text x="314.7" y="111.3">SEC</text>
</g>
</svg>
